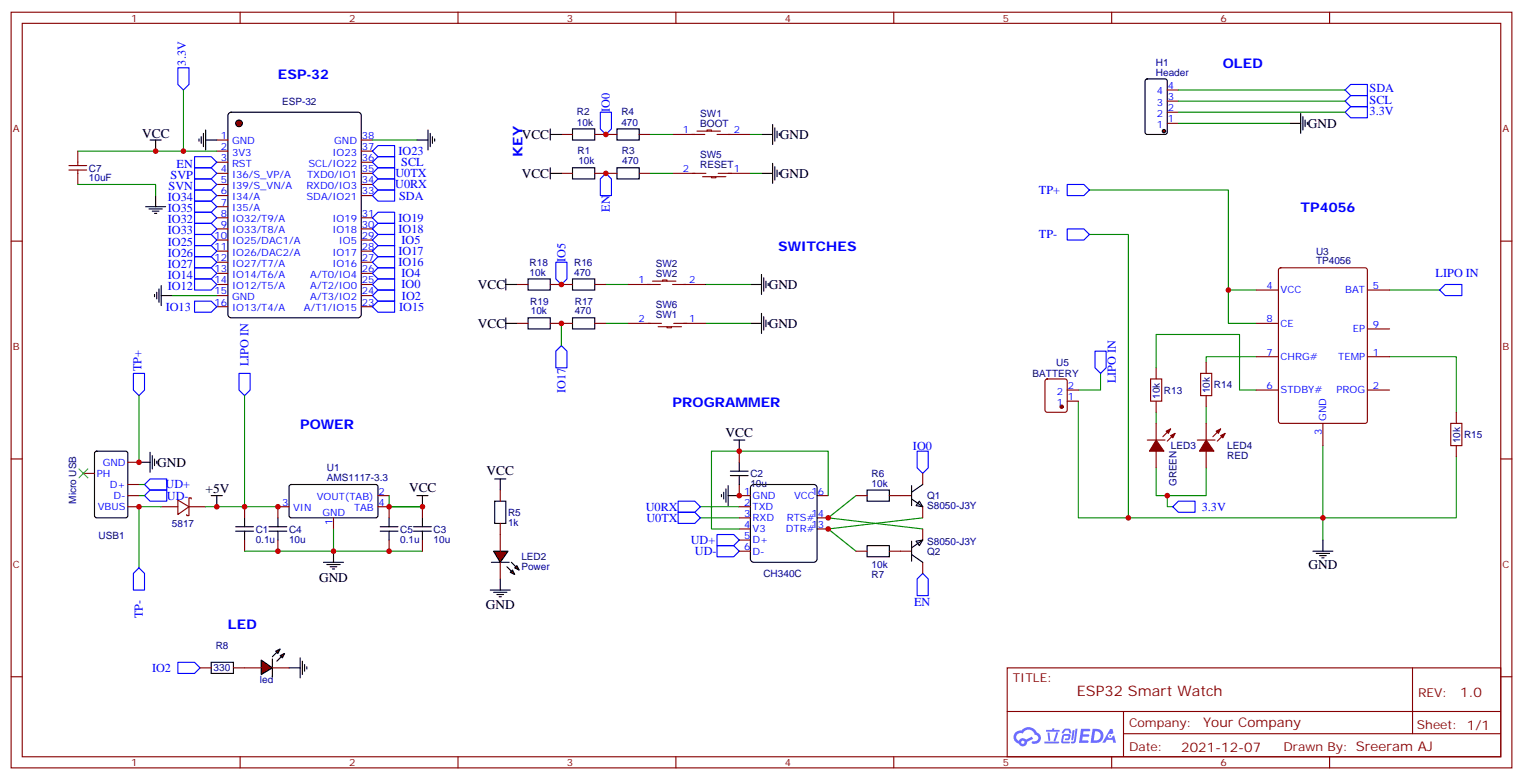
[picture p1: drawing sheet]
<svg xmlns="http://www.w3.org/2000/svg" width="483mm" height="248mm" viewBox="0 0 483 248" stroke-linecap="round" stroke-linejoin="round" font-family="sans-serif">
<path d="M190.5 35.6h3.5v5.3l-1.7 1.8-1.8-1.8zM192.3 55l1.7 1.8v5.3h-3.5v-5.3zM45.9 153.8l1.7-1.8h5.3v3.6h-5.3zM47.6 155.6h5.3v3.5h-5.3l-1.7-1.8zM215.2 159.1h5.3l1.7 1.8-1.7 1.7h-5.3zM291 143.2h3.6v5.3l-1.8 1.8-1.8-1.8zM215.2 162.6h5.3l1.7 1.8-1.7 1.8h-5.3zM227.5 173.2h5.3l1.8 1.8-1.8 1.7h-5.3zM227.5 169.7h5.3l1.8 1.8-1.8 1.7h-5.3zM291 183.8l1.8-1.8 1.8 1.8v5.3h-3.6zM56.4 210.3h5.3l1.8 1.7-1.8 1.8h-5.3z" fill="none" stroke="#00f" stroke-width=".35"/>
<g fill="none" stroke="#000" stroke-width=".35">
<path d="M44.1 146.8h3.5M47.6 143.6v6.3M48.3 144.6v4.3M49 145.7v2.1M49.7 146.4v.7M229 157v.7M229.7 156.3v2.1M230.4 155.2v4.3M231.1 157.3h3.5M231.1 154.2v6.3M102.7 178.5h6.3M103.7 179.2h4.2"/>
<path d="M104.8 179.9h2.1M105.8 175v3.5M105.5 180.6h.7M155.6 187.3h6.3M156.6 188h4.3M157.7 188.7h2.1M158.4 189.4h.7M158.7 183.8v3.5M91.7 212h3.5M95.2 208.8v6.4M96 209.9v4.2M96.7 211v2.1"/>
<path d="M97.4 211.7v.7"/>
</g>
<g fill="none" stroke="#870000" stroke-width=".35">
<path d="M3.5 3.9h476.3v239.9h-476.3zM7.1 7.4h469.1v232.8h-469.1zM76.2 3.9v3.5M145.3 3.9v3.5M214.5 3.9v3.5M283.6 3.9v3.5M352.8 3.9v3.5M421.9 3.9v3.5M3.5 76.6h3.6M476.2 76.6h3.6M3.5 145.7h3.6M56.4 158.8l3.6 2.1-3.6 2.4z"/>
<path d="M60.7 158.4v-.4h-.7v2.9M476.2 145.7h3.6M51.2 160.9h5.2M60 160.9v2.8h-.7v-.4M60 160.9h5.3M3.5 214.8h3.6M319.6 212h156.6v28.2h-156.6zM448.2 212l.1 20.9M476.2 214.8h3.6M319.7 225.9h156.4M356.5 232.9h119.6M356.5 225.9v14.1"/>
<path d="M76.2 240.2v3.6M145.3 240.2v3.6M214.5 240.2v3.6M283.6 240.2v3.6M352.8 240.2v3.6M421.9 240.2v3.6"/>
</g>
<path d="M271.6 157.3l-8.8 7.1M51.2 160.9h-7.1v19.4M222.2 164.4h12.4M222.2 160.9h12.4M292.8 164.4l-30 3.5 8.8 7.1" fill="none" stroke="#008700" stroke-width=".35"/>
<g fill="#5487ff">
<path d="M343.1 231.4h2.5l.3 .2-.1 .5-2 .1-.1 .9h1.6l.4 .4-.4 .4h-1.7l-.2 1.2h1.9l.2 .3-.2 .4h-2.9z"/>
<path d="M352.3 231.4h.7l.4 1.3-.7 .4a.74 .74 0 0 0-1.1 .3 .74 .74 0 0 0 .5 1 .74 .74 0 0 0 .9-.7l.6-.2 .6 2.3h-.9l-.2-.9h-1.8l-.6 .9h-.9z"/>
<path d="M340.4 231.8h.6l-.4 2.9a.31 .31 0 0 1-.3 .3 .31 .31 0 0 1-.3-.3z"/>
<path d="M341.3 231.3h.6l-.5 4a.89 .89 0 0 1-.7 .7 .89 .89 0 0 1-.9-.3l1-.5z"/>
<path d="M337.7 231.5l.6-.2 1.2 .1 .5 1.4h-.6l-.5-.9h-.8l-.6 .9h-.6z"/>
<path d="M337.3 233.2l1.8-.2a1.04 1.04 0 0 1 .7 1.1 1.04 1.04 0 0 1-.9 .9h-.7a.29 .29 0 0 1-.3-.3 .29 .29 0 0 1 .4-.3h.6l.2-.8h-1.4l-.3 1.8h1.9a.29 .29 0 0 1 .2 .3 .29 .29 0 0 1-.3 .3h-2l-.4-.3 .2-2.1z"/>
<path d="M331.4 235.4h4.4a.3 .3 0 0 1 .3 .3 .3 .3 0 0 1-.3 .3h-4.3z"/>
<path d="M335.2 232.5h.6a4 4 0 0 1-1.2 2.8l-.2-.3z"/>
<path d="M332.4 232.5h.6l.3 2.4-.3 .3-.3-.2z"/>
<path d="M332 231.7h1.9l.2-.5h.5l-.1 .5h1.5a.29 .29 0 0 1 .3 .3 .29 .29 0 0 1-.3 .3h-3.9z"/>
<path d="M346.7 231.4l-.6 4.4h1.4a2.27 2.27 0 0 0 2.7-2.2 2.27 2.27 0 0 0-2.7-2.2zM347.5 232.2a1.5 1.5 0 0 1 1.8 1.5 1.5 1.5 0 0 1-1.9 1.4h-.3z"/>
<path d="M322.3 232.5a2.09 2.09 0 0 0 1 3.6 1.37 1.37 0 0 0 1.5 .8 1.37 1.37 0 0 0 1.1-1.4l2-.9-.5-.7-1.8 .9a1.4 1.4 0 0 0-2.3 .4 1.32 1.32 0 0 1-.6-1.9 1.32 1.32 0 0 1 1.9-.4 2.02 2.02 0 0 1 2-1.2 2.02 2.02 0 0 1 1.8 1.6 1.09 1.09 0 0 1 1.1 1.3 1.09 1.09 0 0 1-1.6 .7 .41 .41 0 0 0-.5 .4 .41 .41 0 0 0 .4 .4 1.89 1.89 0 0 0 2.4-1.2 1.89 1.89 0 0 0-1.2-2.4 2.98 2.98 0 0 0-5-.6l-1 .1zM324.1 235.7a.52 .52 0 0 1 1 0 .52 .52 0 0 1-1 0z"/>
<circle cx="352.3" cy="233.6" r=".28"/>
</g>
<path d="M72.6 36.1l.8-.5h40.2l.8 .5 .3 .6v63.1l-.5 .9-.6 .2h-40.2l-.9-.5-.2-.6v-63.1z" fill="none" stroke="#000" stroke-width=".35"/>
<circle cx="75.8" cy="39.2" r="1.06" fill="#870000" stroke="#000" stroke-width=".35"/>
<g fill="none" stroke="#870000" stroke-width=".35">
<path d="M68.8 44.4h3.5M68.8 48h3.5M68.8 51.5h3.5M68.8 55h3.5M68.8 58.6h3.5M114.7 44.4h3.5M114.7 48h3.5M114.7 51.5h3.5M114.7 55h3.5M114.7 58.6h3.5M178.2 55h3.5M178.2 42.7h3.5"/>
<path d="M188.7 55h7.1M188.7 42.7h7.1M202.8 55h3.6M202.8 42.7h3.6M68.8 62.1h3.5M68.8 65.6h3.5M68.8 69.1h3.5M68.8 72.7h3.5M68.8 76.2h3.5M68.8 79.7h3.5M114.7 62.1h3.5M114.7 69.1h3.5"/>
<path d="M114.7 72.7h3.5M114.7 76.2h3.5M114.7 79.7h3.5M68.8 83.3h3.5M68.8 86.8h3.5M68.8 90.3h3.5M68.8 93.8h3.5M68.8 97.4h3.5M114.7 83.3h3.5M114.7 86.8h3.5M114.7 90.3h3.5M114.7 93.8h3.5"/>
<path d="M114.7 97.4h3.5M26.5 150.3h3.5M40.6 157.3h3.5M40.6 153.8h3.5M40.6 146.8h3.5M119.9 157.3h3.6M158.7 155.6v3.5M271.6 157.3h3.6M282.2 157.3h3.6M40.6 160.9h3.5M77.6 160.9v3.5M77.6 171.5v3.5"/>
<path d="M88.2 171.5v3.5M91.7 160.9h-3.5v3.5M105.8 164.4v3.5M119.9 160.9h3.6v3.5M123.5 171.5v3.5M134.1 160.9v3.5M134.1 171.5v3.5M158.7 166.2v3.5M271.6 175h3.6M282.2 175h3.6"/>
</g>
<g fill="none" stroke="#00f" stroke-width=".35">
<path d="M61.7 56.8h5.3l1.8 1.8-1.8 1.7h-5.3zM61.7 53.3h5.3l1.8 1.7-1.8 1.8h-5.3zM61.7 49.7h5.3l1.8 1.8-1.8 1.8h-5.3zM118.2 58.6l1.7-1.8h5.3v3.5h-5.3zM118.2 55l1.7-1.7h5.3v3.5h-5.3zM118.2 51.5l1.7-1.8h5.3v3.6h-5.3zM118.2 48l1.7-1.8h5.3v3.5h-5.3zM61.7 67.4h5.3l1.8 1.7-1.8 1.8h-5.3zM61.7 70.9h5.3l1.8 1.8-1.8 1.7h-5.3zM61.7 74.4h5.3l1.8 1.8-1.8 1.8h-5.3zM61.7 78h5.3l1.8 1.7-1.8 1.8h-5.3zM61.7 63.9h5.3l1.8 1.7-1.8 1.8h-5.3z"/>
<path d="M61.7 60.3h5.3l1.8 1.8-1.8 1.8h-5.3zM118.2 79.7l1.7-1.7h5.3v3.5h-5.3zM118.2 72.7l1.7-1.8h5.3v3.5h-5.3zM118.2 69.1l1.7-1.7h5.3v3.5h-5.3zM118.2 62.1l1.7-1.8h5.3v3.6h-5.3zM119.9 74.4h5.3v3.6h-5.3l-1.7-1.8zM61.7 95.6h5.3l1.8 1.8-1.8 1.7h-5.3zM61.7 88.5h5.3l1.8 1.8-1.8 1.8h-5.3zM61.7 85h5.3l1.8 1.8-1.8 1.7h-5.3zM61.7 81.5h5.3l1.8 1.8-1.8 1.7h-5.3zM118.2 90.3l1.7-1.8h5.3v3.6h-5.3zM118.2 86.8l1.7-1.8h5.3v3.5h-5.3z"/>
<path d="M118.2 83.3l1.7-1.8h5.3v3.5h-5.3zM118.2 97.4l1.7-1.8h5.3v3.5h-5.3zM119.9 92.1h5.3v3.5h-5.3l-1.7-1.8z"/>
</g>
<g fill="none" stroke="#000" stroke-width=".35">
<path d="M47.6 44.4h3.6M49.4 44.4v3.6M63.1 44.1v.7M63.9 43.4v2.1M64.6 42.3v4.3M65.3 44.4h3.5M65.3 41.3v6.3M132.3 44.4h3.5M135.8 41.3v6.3M136.5 42.3v4.3M137.2 43.4v2.1M137.9 44.1v.7"/>
<path d="M174.6 55h3.6M174.6 40.9v3.5M174.6 53.3v3.5M174.6 42.7h3.6M181.7 53.3h7v3.5h-7zM181.7 40.9h7v3.5h-7zM195.8 53.3h7v3.5h-7zM195.8 40.9h7v3.5h-7zM46.2 65.6h6.4M47.3 66.3h4.2M48.3 67h2.1M49 67.7h.7"/>
<path d="M49.4 62.1v3.5M49 93.5v.7M49.7 92.8v2.1M50.4 91.7v4.3M51.2 93.8h3.5M51.2 90.7v6.3M30.2 143.4l.5-.2h9.2l.6 .5 .1 20-.5 .6-9.4 .1-.7-.5v-20zM67 157.3h3.6M68.8 157.3v3.6M92 154l.4-.2 27.1 .1 .4 .6v9.5l-.7 .4-27-.1-.5-.6v-9.2zM132.3 157.3h3.5M134.1 157.3v3.6"/>
<path d="M157 159.1h3.5v7.1h-3.5zM157 152h3.5M158.7 152v3.6M275.2 155.6h7v3.5h-7zM74.8 168.6h5.6M74.8 167.2h5.6M77.6 164.4v2.8M77.6 168.6v2.9M85.4 168.6h5.6M85.4 167.2h5.6M88.2 164.4v2.8M88.2 168.6v2.9"/>
<path d="M120.6 168.6h5.7M120.6 167.2h5.7M123.5 164.4v2.8M123.5 168.6v2.9M131.2 168.6h5.7M131.2 167.2h5.7M134.1 164.4v2.8M134.1 168.6v2.9M275.2 173.2h7v3.5h-7z"/>
</g>
<path d="M24.7 48h44.1M118.2 44.4h14.1M54.7 93.8h14.1M44.1 157.3h1.8M44.1 153.8h1.8M123.5 157.3v3.6h10.6h-10.6M65.3 160.9h22.9M77.6 175h56.5M105.8 167.9v7.1" fill="none" stroke="#008700" stroke-width=".35"/>
<path d="M25 148.9l2.9 2.8M27.9 148.9l-2.9 2.8" fill="none" stroke="#3c3" stroke-width=".35"/>
<g fill="#870000" stroke="#000" stroke-width=".35">
<path d="M156.6 175h4.6l-2.5 3.5z"/>
<path d="M155.9 178.5h5.7z"/>
<path d="M162.3 178.5l1.4 1.4z"/>
<path d="M160.9 179.9l1.4 1.4z"/>
<path d="M163.3 180.3l.7-.7 .7 1.4z"/>
<path d="M161.9 181.7l.7-.7 .7 1.4z"/>
</g>
<path d="M158.7 169.7v5.3M158.7 178.5v5.3" fill="none" stroke="#870000" stroke-width=".35"/>
<g fill="#870000" stroke="#000" stroke-width=".35">
<path d="M82.9 209.6l3.5 2.4-3.5 2.1z"/>
<path d="M86.4 209.2v5.6z"/>
<path d="M86.4 208.5l1.4-1.4z"/>
<path d="M87.8 209.9l1.5-1.4z"/>
<path d="M87.5 206.7l1.4-.7-.7 1.4z"/>
<path d="M88.9 208.1l1.4-.7-.7 1.4z"/>
</g>
<g fill="none" stroke="#870000" stroke-width=".35">
<path d="M234.6 153.8v3.5h3.5M234.6 143.2v3.6M259.3 157.3h3.5M285.8 157.3h3.5M292.8 150.3v3.5M234.6 164.4h3.5M234.6 167.9h3.5M234.6 175h3.5M234.6 171.5h3.5M234.6 160.9h3.5M259.3 164.4h3.5M259.3 167.9h3.5"/>
<path d="M285.8 175h3.5M292.8 160.9v3.5M292.8 167.9v3.6M292.8 178.5v3.5M63.5 212h3.5M74.1 212h8.8M86.4 212h5.3"/>
</g>
<g fill="none" stroke="#000" stroke-width=".35">
<path d="M363.6 25.3l.5-.3h5.6l.7 .5v16.5l-.4 .6-5.9 .1-.7-.5v-16.4zM232.8 139.7h3.6M234.6 139.7v3.5M231.8 151h5.6M231.8 149.6h5.6M234.6 146.8v2.8M234.6 151v2.8M238.4 154.2l.8-.4h19l.9 .4 .2 .7v22.5l-.5 .9-.6 .2h-19l-.9-.5-.2-.6v-22.5zM289.3 154.2v6.3M289.3 158.4l3.5 2.5M291.7 159.1l1.1 1.8-2.1-.4zM292.8 153.8l-3.5 2.5"/>
<path d="M289.3 171.8v6.4M289.3 176l3.5 2.5M290.7 171.8l2.1-.3-1.1 1.7zM292.8 171.5l-3.5 2.4M67 210.3h7.1v3.5h-7.1z"/>
</g>
<path d="M262.8 157.3v-14.1h-37v24.7h8.8M262.8 164.4l30 3.5" fill="none" stroke="#008700" stroke-width=".35"/>
<circle cx="369.4" cy="41.6" r=".53" fill="#870000" stroke="#000" stroke-width=".35"/>
<g fill="none" stroke="#870000" stroke-width=".35">
<path d="M370.4 39.2h3.5M370.4 35.6h3.5M370.4 32.1h3.5M370.4 28.6h3.5M21.9 54h5.6M21.9 52.6h5.6M24.7 48v4.6M24.7 54v4.6M213.4 55h10.6M213.4 42.7h10.3M221.2 41.6h7.4M223 56.1h7.4"/>
<path d="M224.4 41.6v-.3h1.4v.3M225.8 56.1v.3h1.4v-.3M227.5 42.7h10.6M227.9 55h10.2M164 90.3h3.6M174.6 90.3h7.1M188.7 90.3h3.6M199.3 90.3h10.2M207.1 89.3h7.4M210.3 89.3v-.4h1.4v.4M213.4 90.3h10.6M398.6 92.1h7.1"/>
<path d="M405.9 85.2l.5-.2h26.8l.7 .5v48.2l-.4 .7h-27.1l-.7-.5v-48.2zM433.9 92.1h7.1M164 102.7h3.6M174.6 102.7h7.1M188.7 102.7h3.6M199.3 102.7h10.6M208.8 103.7h7.5M211.7 103.7v.4h1.4v-.4M213.8 102.7h10.2M366.9 116.8v3.5M381 118.5h3.5v7.1h-3.5zM382.8 115v3.5"/>
<path d="M398.6 113.2h7.1M398.6 102.7h7.1M433.9 113.2h7.1M433.9 104.4h7.1M331.8 120.5l.5-.2h5.7l.6 .4 .1 9.5-.5 .6-5.9 .1-.6-.5-.1-9.4zM338.7 127.4h3.5M338.7 123.8h3.5M364.1 139.7h5.6M365.1 120.3h3.6v7.1h-3.6zM366.9 127.4v3.5M366.9 134.4v5.3M371.5 136.2l-2.5 2.4"/>
<path d="M372.9 137.6l-2.5 2.5M379.9 139.7h5.7M382.8 125.6v3.5M382.8 134.4v5.3M387.3 136.2l-2.4 2.4M388.8 137.6l-2.5 2.5M398.6 123.8h7.1M419.8 134.4v7.1M433.9 123.8h7.1M460.4 134.4h3.5v7.1h-3.5zM462.1 130.9v3.5M366.9 143.2v5.3"/>
<path d="M382.8 143.2v5.3M462.1 141.5v3.5"/>
</g>
<g fill="none" stroke="#000" stroke-width=".35">
<path d="M245.2 39.5v6.4M409.2 39.2h3.5M412.7 36v6.3M413.5 37v4.3M414.2 38.1v2.1M414.9 38.8v.7M241.7 42.7h3.5M241.7 55h3.5M245.2 51.9v6.3M245.9 40.6v4.2M245.9 52.9v4.2M246.6 41.6v2.1"/>
<path d="M246.6 54v2.1M247.3 42.3v.7M247.3 54.7v.7M160.5 90.3h3.5M160.5 88.5v3.6M167.6 88.5h7v3.6h-7zM181.7 88.5h7v3.6h-7zM238.1 90.3h3.6M241.7 87.1v6.4M241.7 99.5v6.3M242.4 88.2v4.2M243.1 89.3v2.1"/>
<path d="M243.8 90v.7M160.5 100.9v3.5M160.5 102.7h3.5M167.6 100.9h7v3.5h-7zM181.7 100.9h7v3.5h-7zM238.1 102.7h3.6M242.4 100.5v4.3M243.1 101.6v2.1M243.8 102.3v.7M416.6 175h6.4M417.7 175.7h4.2M418.7 176.4h2.2"/>
<path d="M419.5 177.1h.7M419.8 171.5v3.5"/>
</g>
<g fill="none" stroke="#00f" stroke-width=".35">
<path d="M56.4 21.5h3.6v5.3l-1.8 1.8-1.8-1.8zM426.9 32.1l1.7-1.8h5.3v3.6h-5.3zM428.6 33.9h5.3v3.5h-5.3l-1.7-1.8zM428.6 26.8h5.3v3.5h-5.3l-1.7-1.7zM338.7 58.6h5.3l1.7 1.7-1.7 1.8h-5.3zM338.7 72.7h5.3l1.7 1.7-1.7 1.8h-5.3zM176.4 83.3h3.5v5.2l-1.7 1.8-1.8-1.8zM456.8 92.1l1.8-1.8h5.3v3.5h-5.3zM42.3 118.5h3.6v5.3l-1.8 1.8-1.8-1.8zM75.8 118.5h3.6v5.3l-1.8 1.8-1.8-1.8zM176.4 111.5l1.8-1.8 1.7 1.8v5.3h-3.5zM347.5 111.5h3.5v5.3l-1.8 1.7-1.7-1.7z"/>
<path d="M373.9 159.1h5.3v3.5h-5.3l-1.7-1.7zM44.1 180.3l1.8 1.7v5.3h-3.6v-5.3z"/>
</g>
<g fill="none" stroke="#008700" stroke-width=".35">
<path d="M58.2 28.6v19.4M373.9 39.2h35.3M373.9 35.6h53M373.9 32.1h53M373.9 28.6h53M24.7 58.6h24.7v3.5M206.4 55h7M206.4 42.7h7M238.1 55h3.6M238.1 42.7h3.6M345.7 74.4h12.4v90M345.7 60.3h44.1v31.8"/>
<path d="M192.3 90.3h7M224 90.3h14.1M398.6 92.1h-8.8v10.6h8.8M441 92.1h15.8M178.2 102.7v7M192.3 102.7h7M224 102.7h14.1M349.2 118.5v5.3h-7M366.9 116.8v-10.6h26.4v17.6h5.3M398.6 113.2h-15.8v1.8M441 113.2h21.1v17.7M44.1 125.6v21.2"/>
<path d="M77.6 125.6v35.3M342.2 127.4v37h77.6v7.1M366.9 130.9v3.5M382.8 129.1v5.3M366.9 148.5v8.8h15.9v-8.8M370.4 157.3v3.6h1.8M419.8 141.5v22.9h42.3v-19.4"/>
</g>
<g fill="#870000" stroke="#870000" stroke-width=".35">
<path d="M366.9 139.7l2.5 3.5h-4.6z"/>
<path d="M371.5 138.3l1.4-.7-.7 1.4z"/>
<path d="M370.1 136.9l1.4-.7-.7 1.4z"/>
<path d="M382.8 139.7l2.4 3.5h-4.6z"/>
<path d="M387.3 138.3l1.5-.7-.7 1.4z"/>
<path d="M385.9 136.9l1.4-.7-.7 1.4z"/>
<circle cx="336.9" cy="129.1" r=".53"/>
</g>
<g fill="#c00">
<circle cx="192.3" cy="55" r=".88"/>
<circle cx="192.3" cy="42.7" r=".88"/>
<circle cx="68.8" cy="160.9" r=".88"/>
<circle cx="123.5" cy="160.9" r=".88"/>
<circle cx="77.6" cy="160.9" r=".88"/>
<circle cx="88.2" cy="160.9" r=".88"/>
<circle cx="88.2" cy="175" r=".88"/>
<circle cx="123.5" cy="175" r=".88"/>
<circle cx="134.1" cy="160.9" r=".88"/>
<circle cx="105.8" cy="175" r=".88"/>
<circle cx="234.6" cy="143.2" r=".88"/>
<circle cx="262.8" cy="167.9" r=".88"/>
<circle cx="262.8" cy="164.4" r=".88"/>
<circle cx="234.6" cy="157.3" r=".88"/>
<circle cx="389.8" cy="92.1" r=".88"/>
<circle cx="419.8" cy="164.4" r=".88"/>
<circle cx="370.4" cy="157.3" r=".88"/>
<circle cx="358.1" cy="164.4" r=".88"/>
<circle cx="44.1" cy="146.8" r=".88"/>
<circle cx="44.1" cy="160.9" r=".88"/>
<circle cx="49.4" cy="48" r=".88"/>
<circle cx="178.2" cy="90.3" r=".88"/>
<circle cx="58.2" cy="48" r=".88"/>
<circle cx="178.2" cy="102.7" r=".88"/>
</g>
<text font-size="4.6" fill="#800" x="341.7" y="221">ESP32 Smart Watch</text>
<g font-size="4.2" fill="#00f">
<text x="388.1" y="21.5">OLED</text>
<text x="88.2" y="25">ESP-32</text>
<text x="165.8" y="49.7" transform="rotate(-90 165.8 49.7)">KEY</text>
<text x="412.7" y="67.4">TP4056</text>
<text x="246.9" y="79.7">SWITCHES</text>
<text x="213.4" y="129.1">PROGRAMMER</text>
<text x="95.2" y="136.2">POWER</text>
<text x="72.3" y="199.7">LED</text>
</g>
<g font-size="4.2">
<text x="415" y="40.6">GND</text>
<text x="45.2" y="43.7">VCC</text>
<text x="165.6" y="44.2">VCC</text>
<text x="247.5" y="44.2">GND</text>
<text x="165.6" y="56.5">VCC</text>
<text x="247.5" y="56.5">GND</text>
<text x="151.6" y="91.7">VCC</text>
<text x="243.9" y="91.7">GND</text>
<text x="151.6" y="104.1">VCC</text>
<text x="243.9" y="104.1">GND</text>
<text x="230.2" y="138.6">VCC</text>
<text x="49.9" y="148.2">GND</text>
<text x="154.4" y="150.9">VCC</text>
<text x="65.3" y="156.6">+5V</text>
<text x="129.8" y="156.2">VCC</text>
<text x="101.3" y="184.6">GND</text>
<text x="415.2" y="180.6">GND</text>
<text x="154.2" y="193.4">GND</text>
</g>
<g font-size="4.2" fill="#800">
<text x="463.4" y="221.3">1.0</text>
<text x="381.8" y="230.8">Your Company</text>
<text x="374.9" y="238.6">2021-12-07</text>
</g>
<g font-size="3.9" fill="#00f">
<text x="59" y="20.8" transform="rotate(-90 59 20.8)">3.3V</text>
<text x="434.6" y="29.4">SDA</text>
<text x="193.5" y="35.5" transform="rotate(-90 193.5 35.5)">IO0</text>
<text x="434.6" y="32.9">SCL</text>
<text x="434.6" y="36.4">3.3V</text>
<text x="56" y="53.3">EN</text>
<text x="126.4" y="49.2">IO23</text>
<text x="127.3" y="52.8">SCL</text>
<text x="54.1" y="56.8">SVP</text>
<text x="125.4" y="59.8">U0RX</text>
<text x="125.5" y="56.3">U0TX</text>
<text x="53.3" y="63.9">IO34</text>
<text x="53.5" y="60.3">SVN</text>
<text x="126.7" y="63.3">SDA</text>
<text x="329.7" y="61.6">TP+</text>
<text x="53.3" y="70.9">IO32</text>
<text x="53.3" y="67.4">IO35</text>
<text x="126.4" y="70.4">IO19</text>
<text x="193.5" y="67.3" transform="rotate(-90 193.5 67.3)">EN</text>
<text x="53.3" y="74.4">IO33</text>
<text x="53.3" y="78">IO25</text>
<text x="126.4" y="73.9">IO18</text>
<text x="127.4" y="77.5">IO5</text>
<text x="329.7" y="75.7">TP-</text>
<text x="53.3" y="81.5">IO26</text>
<text x="126.4" y="81">IO17</text>
<text x="179.4" y="83.1" transform="rotate(-90 179.4 83.1)">IO5</text>
<text x="53.3" y="88.5">IO14</text>
<text x="53.3" y="85">IO27</text>
<text x="126.4" y="84.5">IO16</text>
<text x="127.4" y="88">IO4</text>
<text x="455.6" y="88.1">LIPO IN</text>
<text x="53.3" y="92.1">IO12</text>
<text x="127.4" y="91.6">IO0</text>
<text x="127.6" y="95.1">IO2</text>
<text x="52.6" y="98.6">IO13</text>
<text x="126.7" y="98.6">IO15</text>
<text x="44.9" y="117.8" transform="rotate(-90 44.9 117.8)">TP+</text>
<text x="78.9" y="116.3" transform="rotate(-90 78.9 116.3)">LIPO IN</text>
<text x="179.5" y="124.8" transform="rotate(-90 179.5 124.8)">IO17</text>
<text x="354.1" y="121.7" transform="rotate(-90 354.1 121.7)">LIPO IN</text>
<text x="289.7" y="142.7">IO0</text>
<text x="52.5" y="155.1">UD+</text>
<text x="53" y="158.6">UD-</text>
<text x="204.9" y="162.1">U0RX</text>
<text x="205.1" y="165.7">U0TX</text>
<text x="381.4" y="162.2">3.3V</text>
<text x="219.2" y="172.7">UD+</text>
<text x="220.5" y="176.3">UD-</text>
<text x="45.4" y="196.3" transform="rotate(-90 45.4 196.3)">TP-</text>
<text x="290.1" y="192.4">EN</text>
<text x="48.3" y="213.3">IO2</text>
</g>
<g font-size="3.9" fill="#800">
<text x="321.4" y="216.6">TITLE:</text>
<text x="450" y="221.3">REV:</text>
<text x="358.3" y="230.8">Company:</text>
<text x="449.7" y="231.4">Sheet: 1/1</text>
<text x="358.3" y="238.5">Date:</text>
<text x="407.3" y="238.6">Drawn By: Sreeram AJ</text>
</g>
<g font-size="3.2" fill="#800">
<text x="41.6" y="6.9">1</text>
<text x="110.8" y="6.9">2</text>
<text x="179.9" y="6.9">3</text>
<text x="249.1" y="6.9">4</text>
<text x="318.2" y="6.9">5</text>
<text x="387.3" y="6.9">6</text>
<text x="4.1" y="42">A</text>
<text x="476.8" y="42">A</text>
<text x="4.1" y="111.1">B</text>
<text x="476.8" y="111.1">B</text>
<text x="4.1" y="180.3">C</text>
<text x="476.8" y="180.3">C</text>
<text x="41.6" y="243.2">1</text>
<text x="110.8" y="243.2">2</text>
<text x="179.9" y="243.2">3</text>
<text x="249.1" y="243.2">4</text>
<text x="318.2" y="243.2">5</text>
<text x="387.3" y="243.2">6</text>
</g>
<g font-size="3.2" fill="#000080">
<text x="366.8" y="24">Header</text>
<text x="366.8" y="21">H1</text>
<text x="89.5" y="33.4">ESP-32</text>
<text x="183.1" y="39.9">10k</text>
<text x="183.1" y="36.6">R2</text>
<text x="197.2" y="39.9">470</text>
<text x="197.2" y="36.6">R4</text>
<text x="222.2" y="40.2">BOOT</text>
<text x="222.2" y="37">SW1</text>
<text x="183.3" y="49">R1</text>
<text x="183.5" y="52.2">10k</text>
<text x="197.3" y="49">R3</text>
<text x="197.4" y="52.2">470</text>
<text x="222.2" y="53.3">RESET</text>
<text x="222.2" y="50">SW5</text>
<text x="28.2" y="57.6">10uF</text>
<text x="28.2" y="54.5">C7</text>
<text x="417.6" y="84">TP4056</text>
<text x="417.6" y="80.9">U3</text>
<text x="168.1" y="87.5">10k</text>
<text x="168.1" y="84.4">R18</text>
<text x="182.2" y="87.5">470</text>
<text x="182.2" y="84.4">R16</text>
<text x="208.1" y="87.8">SW2</text>
<text x="208.1" y="84.8">SW2</text>
<text x="168.3" y="96.8">R19</text>
<text x="168.4" y="99.8">10k</text>
<text x="182.4" y="99.8">470</text>
<text x="182.4" y="96.8">R17</text>
<text x="208.1" y="100.9">SW1</text>
<text x="208.1" y="97.8">SW6</text>
<text x="327.7" y="119.7">BATTERY</text>
<text x="335.2" y="116.2">U5</text>
<text x="369.4" y="125">R13</text>
<text x="384" y="124.8" transform="rotate(-90 384 124.8)">10k</text>
<text x="385.2" y="123.3">R14</text>
<text x="368.1" y="126.6" transform="rotate(-90 368.1 126.6)">10k</text>
<text x="371.6" y="142.7">LED3</text>
<text x="389.5" y="142.7">LED4</text>
<text x="463.3" y="140.7" transform="rotate(-90 463.3 140.7)">10k</text>
<text x="464.6" y="139.1">R15</text>
<text x="103.7" y="149.4">U1</text>
<text x="389.5" y="145.7">RED</text>
<text x="103.7" y="152.6">AMS1117-3.3</text>
<text x="238.1" y="154.6">10u</text>
<text x="238.1" y="151.4">C2</text>
<text x="276.6" y="154.5">10k</text>
<text x="276.6" y="151.3">R6</text>
<text x="373.4" y="154.4" transform="rotate(-90 373.4 154.4)">GREEN</text>
<text x="24.2" y="159.9" transform="rotate(-90 24.2 159.9)">Micro USB</text>
<text x="294.2" y="161.7">S8050-J3Y</text>
<text x="294.2" y="158.5">Q1</text>
<text x="54.6" y="167.3">5817</text>
<text x="161.2" y="167">1k</text>
<text x="161.2" y="163.8">R5</text>
<text x="31.3" y="171">USB1</text>
<text x="81.1" y="172.3">0.1u</text>
<text x="81.1" y="169.1">C1</text>
<text x="91.7" y="172.3">10u</text>
<text x="91.7" y="169.1">C4</text>
<text x="127" y="172.3">0.1u</text>
<text x="127" y="169.1">C5</text>
<text x="137.6" y="172.3">10u</text>
<text x="137.6" y="169.1">C3</text>
<text x="294.2" y="173.1">S8050-J3Y</text>
<text x="165.5" y="177.9">LED2</text>
<text x="294.2" y="176.3">Q2</text>
<text x="165.5" y="181">Power</text>
<text x="242.3" y="183.2">CH340C</text>
<text x="276.6" y="180.3">10k</text>
<text x="276.6" y="183.5">R7</text>
<text x="68.5" y="206">R8</text>
<text x="67.8" y="213.1">330</text>
<text x="82.5" y="216.7">led</text>
</g>
<g font-size="3.2" fill="#00f">
<text x="367.1" y="30">4</text>
<text x="370.6" y="28.2">4</text>
<text x="367.1" y="33.5">3</text>
<text x="370.6" y="35.3">2</text>
<text x="370.6" y="31.8">3</text>
<text x="367.1" y="40.6">1</text>
<text x="367.1" y="37">2</text>
<text x="370.6" y="38.8">1</text>
<text x="70.1" y="44.1">1</text>
<text x="70.1" y="47.6">2</text>
<text x="73.6" y="45.9">GND</text>
<text x="106.1" y="45.9">GND</text>
<text x="114.8" y="47.6">37</text>
<text x="114.8" y="44.1">38</text>
<text x="216.7" y="42.3">1</text>
<text x="232.8" y="42.3">2</text>
<text x="70.1" y="51.2">3</text>
<text x="73.6" y="49.4">3V3</text>
<text x="73.6" y="52.9">RST</text>
<text x="97.9" y="52.9">SCL/IO22</text>
<text x="105.5" y="49.4">IO23</text>
<text x="114.8" y="51.2">36</text>
<text x="70.1" y="54.7">4</text>
<text x="70.1" y="58.2">5</text>
<text x="73.6" y="56.4">I36/S_VP/A</text>
<text x="73.6" y="60">I39/S_VN/A</text>
<text x="97.2" y="60">RXD0/IO3</text>
<text x="97.5" y="56.4">TXD0/IO1</text>
<text x="114.8" y="58.2">34</text>
<text x="114.8" y="54.7">35</text>
<text x="216.7" y="54.7">2</text>
<text x="232.8" y="54.7">1</text>
<text x="70.1" y="61.7">6</text>
<text x="70.1" y="65.3">7</text>
<text x="73.6" y="63.5">I34/A</text>
<text x="97.3" y="63.5">SDA/IO21</text>
<text x="114.8" y="61.7">33</text>
<text x="70.1" y="68.8">8</text>
<text x="73.6" y="67">I35/A</text>
<text x="73.6" y="70.6">IO32/T9/A</text>
<text x="105.5" y="70.6">IO19</text>
<text x="114.8" y="68.8">31</text>
<text x="68.1" y="75.8">10</text>
<text x="70.1" y="72.3">9</text>
<text x="73.6" y="74.1">IO33/T8/A</text>
<text x="73.6" y="77.6">IO25/DAC1/A</text>
<text x="105.5" y="74.1">IO18</text>
<text x="107.5" y="77.6">IO5</text>
<text x="114.8" y="75.8">29</text>
<text x="114.8" y="72.3">30</text>
<text x="68.1" y="79.4">11</text>
<text x="68.1" y="82.9">12</text>
<text x="73.6" y="81.1">IO26/DAC2/A</text>
<text x="105.5" y="81.1">IO17</text>
<text x="114.8" y="82.9">27</text>
<text x="114.8" y="79.4">28</text>
<text x="68.1" y="86.4">13</text>
<text x="68.1" y="90">14</text>
<text x="73.6" y="84.7">IO27/T7/A</text>
<text x="73.6" y="88.2">IO14/T6/A</text>
<text x="98.5" y="88.2">A/T0/IO4</text>
<text x="105.5" y="84.7">IO16</text>
<text x="114.8" y="90">25</text>
<text x="114.8" y="86.4">26</text>
<text x="202.6" y="90">1</text>
<text x="218.7" y="90">2</text>
<text x="68.1" y="93.5">15</text>
<text x="73.6" y="91.7">IO12/T5/A</text>
<text x="73.6" y="95.3">GND</text>
<text x="98.5" y="95.3">A/T3/IO2</text>
<text x="98.5" y="91.7">A/T2/IO0</text>
<text x="114.8" y="93.5">24</text>
<text x="401.9" y="91.7">4</text>
<text x="406.4" y="93.1">VCC</text>
<text x="426.9" y="93.1">BAT</text>
<text x="435.7" y="91.7">5</text>
<text x="68.1" y="97">16</text>
<text x="73.6" y="98.8">IO13/T4/A</text>
<text x="96.5" y="98.8">A/T1/IO15</text>
<text x="114.8" y="97">23</text>
<text x="202.6" y="102.3">2</text>
<text x="218.7" y="102.3">1</text>
<text x="401.9" y="102.3">8</text>
<text x="406.4" y="103.7">CE</text>
<text x="429.3" y="105.5">EP</text>
<text x="435.7" y="104.1">9</text>
<text x="401.9" y="112.9">7</text>
<text x="435.7" y="112.9">1</text>
<text x="406.4" y="114.3">CHRG#</text>
<text x="424.7" y="114.3">TEMP</text>
<text x="335.3" y="125.2">2</text>
<text x="338.8" y="123.5">2</text>
<text x="401.9" y="123.5">6</text>
<text x="406.4" y="124.9">STDBY#</text>
<text x="424.1" y="124.9">PROG</text>
<text x="435.7" y="123.5">2</text>
<text x="335.3" y="128.8">1</text>
<text x="338.8" y="127">1</text>
<text x="420.9" y="133.7" transform="rotate(-90 420.9 133.7)">GND</text>
<text x="419.5" y="138.2" transform="rotate(-90 419.5 138.2)">3</text>
<text x="32.6" y="147.8">GND</text>
<text x="30.7" y="151.3">PH</text>
<text x="34.8" y="154.9">D+</text>
<text x="31" y="161.9">VBUS</text>
<text x="36" y="158.4">D-</text>
<text x="89.5" y="160.5">3</text>
<text x="100.5" y="158.8">VOUT(TAB)</text>
<text x="120.1" y="157">2</text>
<text x="120.1" y="160.5">4</text>
<text x="236.1" y="160.5">2</text>
<text x="236.1" y="157">1</text>
<text x="238.8" y="161.9">TXD</text>
<text x="238.8" y="158.4">GND</text>
<text x="252" y="158.4">VCC</text>
<text x="257.5" y="157">16</text>
<text x="93" y="162.3">VIN</text>
<text x="102.3" y="163.7">GND</text>
<text x="105.5" y="166.6" transform="rotate(-90 105.5 166.6)">1</text>
<text x="112.3" y="162.3">TAB</text>
<text x="236.1" y="167.6">4</text>
<text x="236.1" y="164">3</text>
<text x="238.8" y="165.5">RXD</text>
<text x="249.7" y="165.5">RTS#</text>
<text x="257.5" y="164">14</text>
<text x="257.5" y="167.6">13</text>
<text x="236.1" y="171.1">5</text>
<text x="238.8" y="172.5">D+</text>
<text x="238.8" y="169">V3</text>
<text x="249.4" y="169">DTR#</text>
<text x="236.1" y="174.6">6</text>
<text x="238.8" y="176">D-</text>
</g>
</svg>
